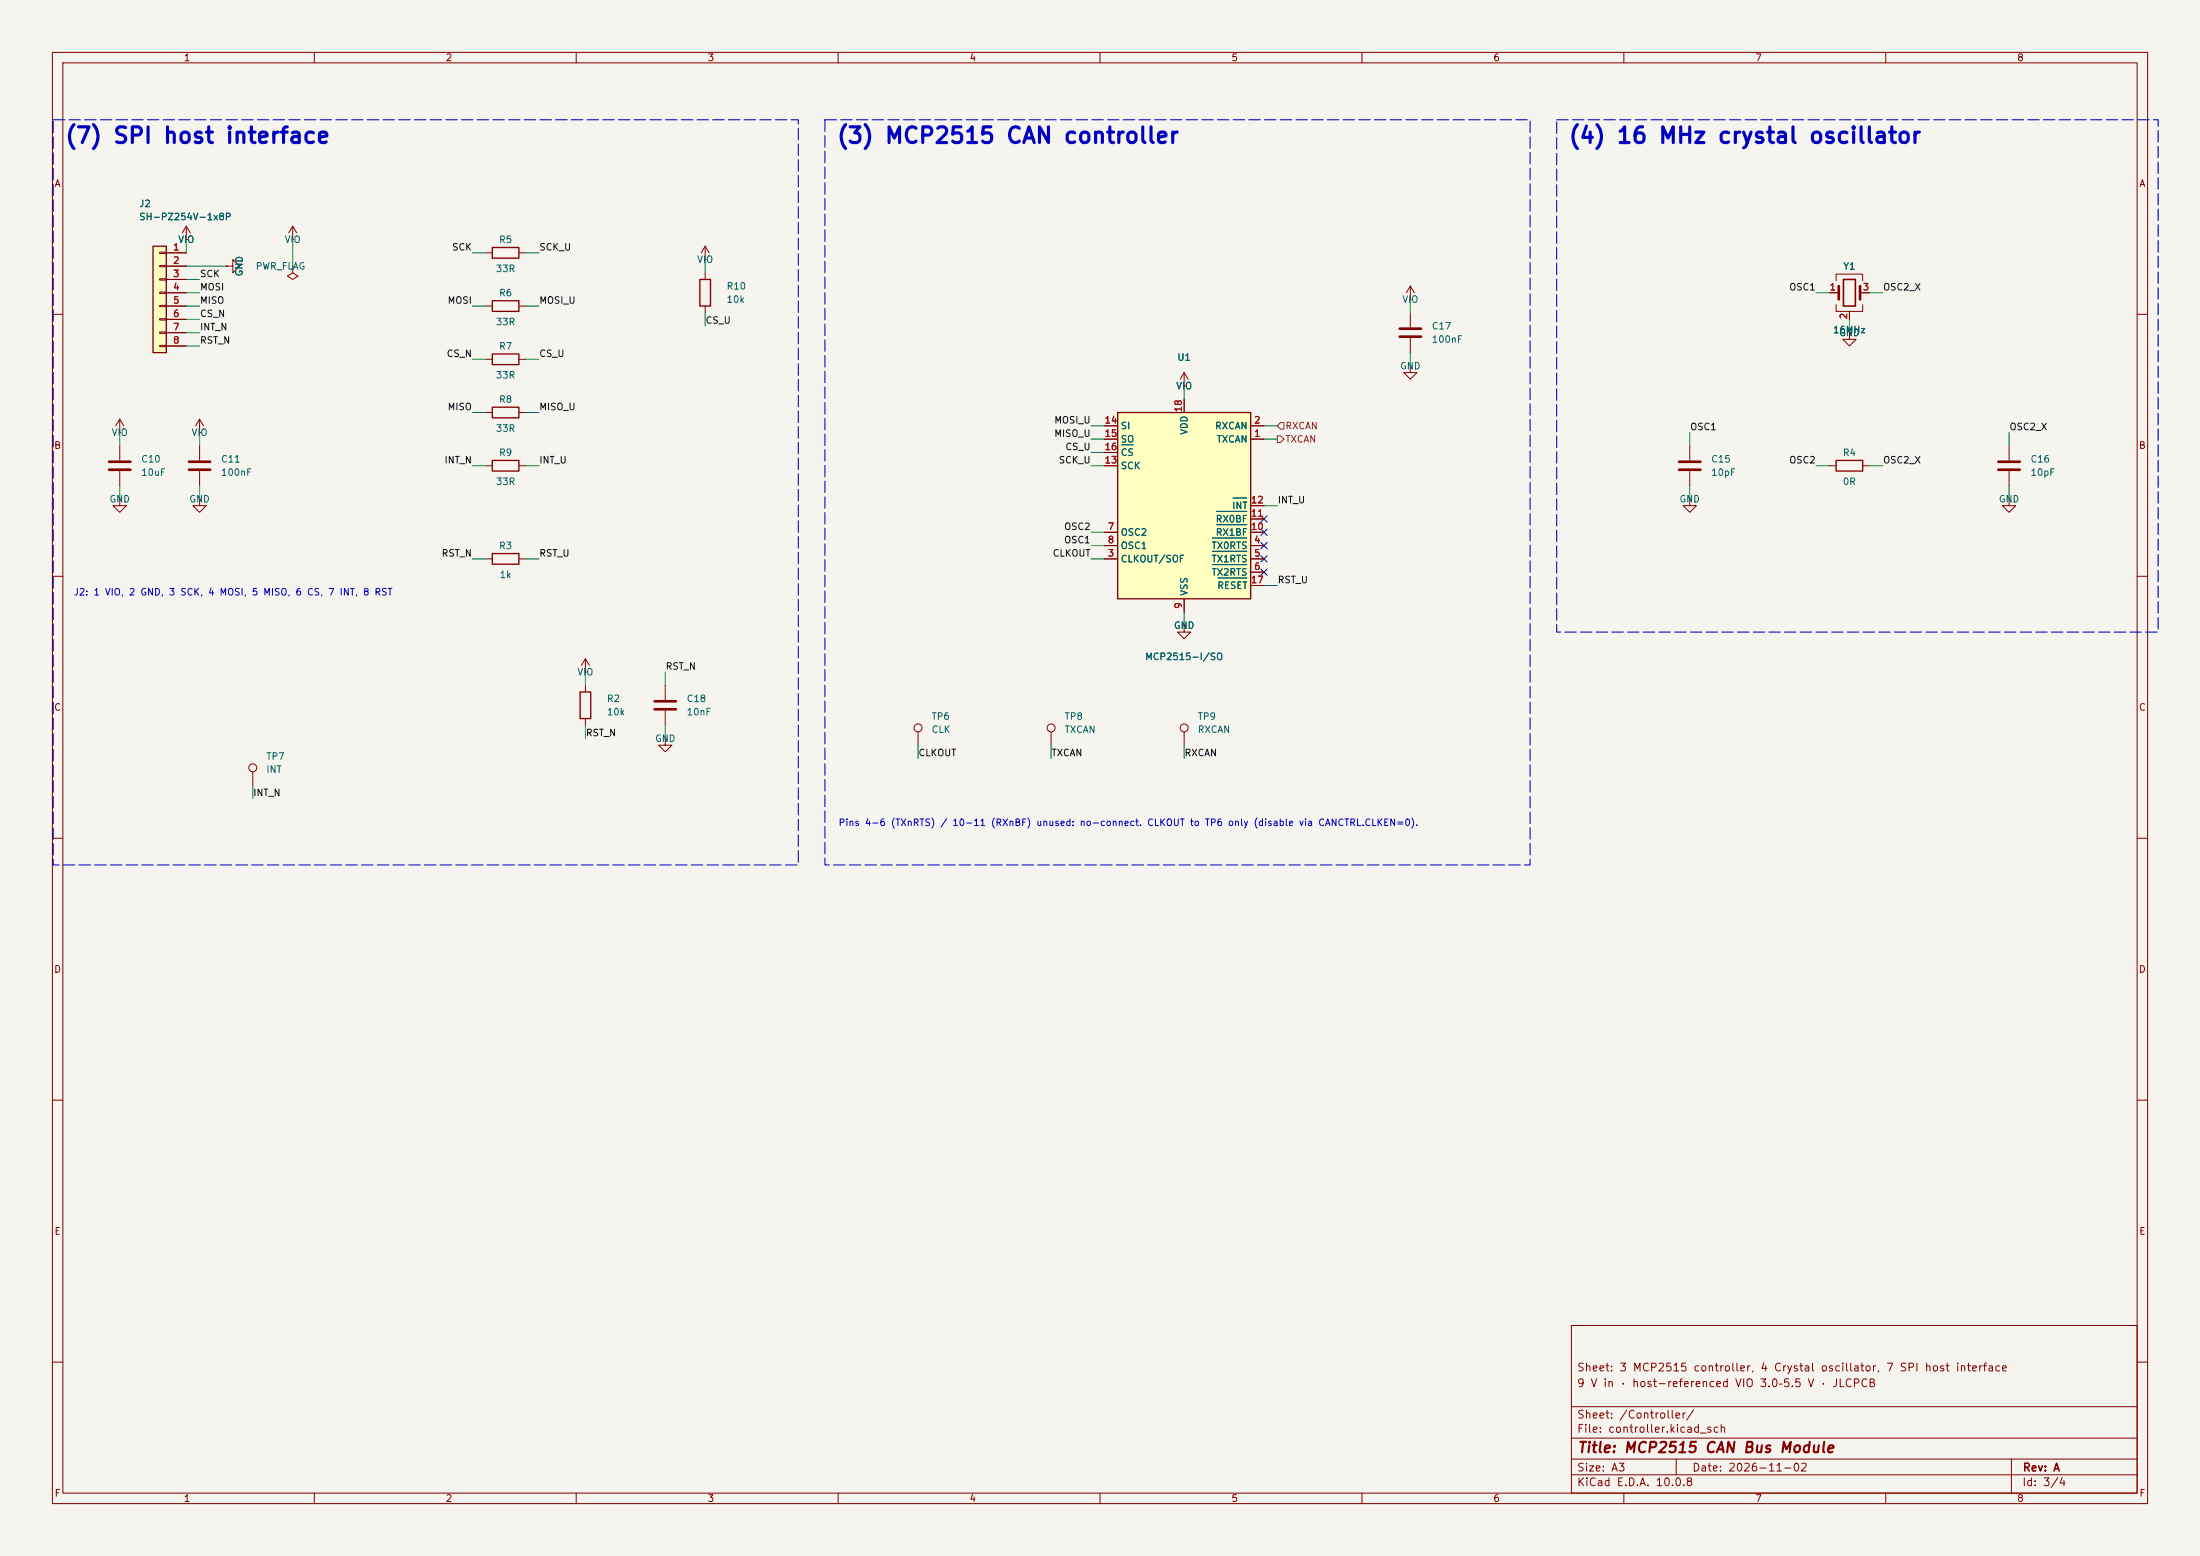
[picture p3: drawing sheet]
<svg xmlns="http://www.w3.org/2000/svg" width="420mm" height="297mm" viewBox="0 0 420 297" stroke-linecap="round" stroke-linejoin="round" font-family="sans-serif">
<path d="M0 0h420v297h-420z" fill="#f5f4ef" stroke="#f5f4ef" stroke-width=".19"/>
<g fill="none" stroke="#840000" stroke-width=".19">
<path d="M10 10h400v277h-400zM12 12h396v273h-396zM60 10v2M110 10v2M160 10v2M210 10v2M260 10v2M310 10v2M360 10v2M10 60h2M226.1 73.7h.1M226.1 71.1l-.8 1.3"/>
<path d="M226.1 71.1l.7 1.3M226.1 71.1v2.6M408 60h2M22.9 85.1v2.8M22.9 89.9v2.8M38.1 85.1v2.8M38.1 89.9v2.8M10 110h2M226.1 119.4v1.3h1.2l-1.2 1.2-1.3-1.2h1.3M226.1 119.4h.1M408 110h2M10 160h2"/>
<path d="M408 160h2M10 210h2M408 210h2M300 253h108v32h-108zM10 260h2M300 278.5h108M300 274.5h108M300 268.5h108M320 278.5v3M384 278.5v6.5M408 260h2M60 285v2"/>
<path d="M110 285v2M160 285v2M210 285v2M260 285v2M300 281.5h108M310 285v2M360 285v2"/>
</g>
<path d="M20.8 88.1h4.1M20.8 89.7h4.1M36.1 88.1h4M36.1 89.7h4" fill="none" stroke="#840000" stroke-width=".51"/>
<path d="M213.4 78.7h25.4v35.6h-25.4z" fill="#ffffc2"/>
<path d="M213.4 78.7h25.4v35.6h-25.4z" fill="none" stroke="#840000" stroke-width=".25"/>
<g fill="none" stroke="#840000" stroke-width=".19">
<path d="M35.6 45.7h.1M35.6 43.2l-.8 1.3M35.6 43.2l.7 1.3M35.6 43.2v2.5M43.2 50.8h1.2v-1.3l1.3 1.3-1.3 1.3v-1.3M43.2 50.8h.1M55.9 50.8v1.3l1 .6-1 .6-1-.6 1-.6M55.9 50.8h.1M269.2 57.2h.1M269.2 54.6l-.7 1.3M269.2 54.6l.8 1.3M269.2 54.6v2.6"/>
<path d="M226.1 76.2v2.5M269.2 69.9v1.2h1.3l-1.3 1.3-1.2-1.3h1.2M269.2 69.9h.1M210.8 83.8h2.6M210.8 81.3h2.6M210.8 88.9h2.6M210.8 86.4h2.6M238.8 83.8h2.5M238.8 81.3h2.5M238.8 99.1h2.5M238.8 96.5h2.5M210.8 106.7h2.6"/>
<path d="M210.8 104.1h2.6M210.8 101.6h2.6M226.1 114.3v2.5M238.8 106.7h2.5M238.8 104.1h2.5M238.8 109.2h2.5M238.8 101.6h2.5M238.8 111.8h2.5"/>
</g>
<path d="M214.1 84.9h2.2M232.2 97.6h5.8M235.4 95.1h2.6M231.4 102.7h6.6M231.4 105.2h6.6M231.4 107.8h6.6M232.2 100.2h5.8M232.5 110.3h5.5" fill="none" stroke="#006464" stroke-width=".19"/>
<path d="M29.2 47h2.5v20.3h-2.5z" fill="#ffffc2"/>
<path d="M29.2 47h2.5v20.3h-2.5zM94 47.2h5.1v2.1h-5.1zM94 57.4h5.1v2h-5.1zM133.6 53.3h2v5.1h-2zM94 67.6h5.1v2h-5.1zM94 77.7h5.1v2.1h-5.1zM94 87.9h5.1v2h-5.1zM350.5 87.9h5.1v2h-5.1zM94 105.7h5.1v2h-5.1zM110.7 132.1h2.1v5.1h-2.1z" fill="none" stroke="#840000" stroke-width=".25"/>
<g fill="none" stroke="#840000" stroke-width=".19">
<path d="M30.5 48.1h1.2v.3h-1.2zM30.5 50.7h1.2v.2h-1.2zM30.5 53.2h1.2v.3h-1.2zM30.5 55.8h1.2v.2h-1.2zM30.5 58.3h1.2v.2h-1.2zM31.7 48.3h3.9M31.7 50.8h3.9M31.7 53.3h3.9M31.7 55.9h3.9M31.7 58.4h3.9M35.6 45.7h.1M43.2 50.8h.1"/>
<path d="M55.9 45.7h.1M55.9 43.2l-.8 1.3M55.9 43.2l.7 1.3M55.9 43.2v2.5M92.7 48.3h1.3M92.7 58.4h1.3M99.1 48.3h1.2M99.1 58.4h1.2M134.6 49.5h.1M134.6 47l-.7 1.3M134.6 47l.8 1.3M134.6 47v2.5"/>
<path d="M134.6 52.1v1.2M134.6 58.4v1.3M269.2 59.7v2.8M349.2 55.9h1.8M350.5 53.6v-1.3h5.1v1.3M350.5 58.2v1.2h5.1v-1.2M353.1 59.4v1.6M355.1 55.9h1.8M30.5 60.8h1.2v.3h-1.2zM30.5 63.4h1.2v.2h-1.2zM30.5 65.9h1.2v.3h-1.2zM31.7 61h3.9"/>
<path d="M31.7 63.5h3.9M31.7 66h3.9M92.7 68.6h1.3M92.7 78.7h1.3M99.1 68.6h1.2M99.1 78.7h1.2M226.1 73.7h.1M226.1 76.2v2.5M269.2 64.5v2.8M353.1 63.5v1.3h1.2l-1.2 1.2-1.3-1.2h1.3M353.1 63.5h.1M22.9 95.3v1.2h1.2l-1.2 1.3-1.3-1.3h1.3"/>
<path d="M22.9 95.3h.1M22.9 82.6h.1M22.9 80l-.8 1.3M22.9 80l.7 1.3M22.9 80v2.6M38.1 82.6h.1M38.1 95.3v1.2h1.3l-1.3 1.3-1.3-1.3h1.3M38.1 95.3h.1M38.1 80l-.8 1.3M38.1 80l.8 1.3M38.1 80v2.6M92.7 88.9h1.3"/>
<path d="M99.1 88.9h1.2M210.8 88.9h2.6M210.8 83.8h2.6M210.8 81.3h2.6M210.8 86.4h2.6M238.8 83.8h2.5M238.8 81.3h2.5M238.8 99.1h2.5M238.8 96.5h2.5M322.6 95.3v1.2h1.2l-1.2 1.3-1.3-1.3h1.3M322.6 95.3h.1M322.6 85.1v2.8"/>
<path d="M322.6 89.9v2.8M349.2 88.9h1.3M355.6 88.9h1.3M383.5 95.3v1.2h1.3l-1.3 1.3-1.2-1.3h1.2M383.5 95.3h.1M383.5 85.1v2.8M383.5 89.9v2.8M92.7 106.7h1.3M99.1 106.7h1.2M210.8 106.7h2.6M210.8 104.1h2.6M210.8 101.6h2.6"/>
<path d="M226.1 119.4h.1M226.1 114.3v2.5M238.8 106.7h2.5M238.8 104.1h2.5M238.8 109.2h2.5M238.8 101.6h2.5M238.8 111.8h2.5M111.8 128.3h.1M111.8 125.7v2.6M111.8 130.8v1.3M111.8 137.2v1.2M111.8 125.7l-.8 1.3"/>
<path d="M111.8 125.7l.7 1.3M127 130.8v2.8M127 135.6v2.8M175.3 139.7v2.5M200.7 139.7v2.5M226.1 139.7v2.5M48.3 147.3v2.6M127 141v1.2h1.3l-1.3 1.3-1.3-1.3h1.3M127 141h.1"/>
<circle cx="175.3" cy="138.9" r=".76"/>
<circle cx="200.7" cy="138.9" r=".76"/>
<circle cx="226.1" cy="138.9" r=".76"/>
<circle cx="48.3" cy="146.6" r=".76"/>
</g>
<path d="M351 54.6v2.6M355.1 54.6v2.6M267.2 62.7h4.1M267.2 64.3h4.1M320.5 88.1h4.1M320.5 89.7h4.1M381.5 88.1h4.1M381.5 89.7h4.1M125 133.9h4M125 135.4h4" fill="none" stroke="#840000" stroke-width=".51"/>
<path d="M351.9 53.3h2.3v5.1h-2.3z" fill="none" stroke="#840000" stroke-width=".3"/>
<path d="M243.8 83.2h.7l.6 .6-.6 .7h-.7zM244.5 80.6h.6v1.3h-.6l-.7-.6z" fill="none" stroke="#725600" stroke-width=".19"/>
<g fill="none" stroke="#009600" stroke-width=".19">
<path d="M35.6 55.9h2.5M35.6 53.3h2.5M35.6 58.4h2.5M35.6 45.7v2.6M35.6 50.8h7.6M55.9 45.7v5.1M90.2 58.4h2.5M90.2 48.3h2.5M100.3 58.4h2.6M100.3 48.3h2.6M134.6 49.5v2.6M134.6 59.7v2.5"/>
<path d="M269.2 57.2v2.5M346.7 55.9h2.5M356.9 55.9h2.5M35.6 61h2.5M35.6 66h2.5M35.6 63.5h2.5M90.2 78.7h2.5M90.2 68.6h2.5M100.3 78.7h2.6M100.3 68.6h2.6M226.1 73.7v2.5M269.2 67.3v2.6"/>
<path d="M353.1 61v2.5M22.9 82.6v2.5M22.9 92.7v2.6M38.1 82.6v2.5M38.1 92.7v2.6M90.2 88.9h2.5M100.3 88.9h2.6M208.3 88.9h2.5M208.3 83.8h2.5M208.3 81.3h2.5M208.3 86.4h2.5M241.3 83.8h2.5"/>
<path d="M241.3 96.5h2.5M241.3 81.3h2.5M322.6 82.6v2.5M322.6 92.7v2.6M346.7 88.9h2.5M356.9 88.9h2.5M383.5 82.6v2.5M383.5 92.7v2.6M90.2 106.7h2.5M100.3 106.7h2.6M208.3 106.7h2.5M208.3 104.1h2.5"/>
<path d="M208.3 101.6h2.5M226.1 116.8v2.6M241.3 111.8h2.5M111.8 128.3v2.5M111.8 138.4v2.6M127 128.3v2.5M127 138.4v2.6M48.3 149.9v2.5M175.3 142.2v2.6M200.7 142.2v2.6M226.1 142.2v2.6"/>
</g>
<path d="M240.7 98.5l1.2 1.2M241.9 98.5l-1.2 1.2M240.7 108.6l1.2 1.2M240.7 106.1l1.2 1.2M240.7 103.5l1.2 1.2M240.7 101l1.2 1.2M241.9 108.6l-1.2 1.2M241.9 106.1l-1.2 1.2M241.9 103.5l-1.2 1.2M241.9 101l-1.2 1.2" fill="none" stroke="#000084" stroke-width=".19"/>
<path d="M10.2 22.9h142.2v142.2h-142.2zM157.5 22.9h134.6v142.2h-134.6zM297.2 22.9h114.8v97.8h-114.8z" fill="none" stroke="#0000c2" stroke-width=".2" stroke-dasharray="2.2 .8"/>
<path d="M214.1 84.9h2.2M232.2 97.6h5.8M235.4 95.1h2.6M231.4 102.7h6.6M231.4 105.2h6.6M231.4 107.8h6.6M232.2 100.2h5.8M232.5 110.3h5.5" fill="none" stroke="#006464" stroke-width=".19"/>
<g font-size="3" fill="#0000c2">
<text x="12.3" y="28.1">(7) SPI host interface</text>
<text x="159.6" y="28.1">(3) MCP2515 CAN controller</text>
<text x="299.3" y="28.1">(4) 16 MHz crystal oscillator</text>
</g>
<text font-size="2" fill="#840000" x="301" y="277.8">Title: MCP2515 CAN Bus Module</text>
<g font-size="1.5" fill="#840000">
<text x="300.9" y="262.1">Sheet: 3 MCP2515 controller, 4 Crystal oscillator, 7 SPI host interface</text>
<text x="300.9" y="265.1">9 V in · host-referenced VIO 3.0–5.5 V · JLCPCB</text>
<text x="300.9" y="273.8">File: controller.kicad_sch</text>
<text x="300.9" y="271.1">Sheet: /Controller/</text>
<text x="300.9" y="281.2">Size: A3</text>
<text x="322.9" y="281.2">Date: 2026-11-02</text>
<text x="386" y="281.2">Rev: A</text>
<text x="300.9" y="284">KiCad E.D.A. 10.0.8</text>
<text x="385.9" y="284">Id: 3/4</text>
</g>
<g font-size="1.3" fill="#840000">
<text x="35" y="12">1</text>
<text x="85" y="12">2</text>
<text x="135" y="12">3</text>
<text x="185" y="12">4</text>
<text x="235" y="12">5</text>
<text x="285" y="12">6</text>
<text x="335" y="12">7</text>
<text x="385" y="12">8</text>
<text x="10.3" y="36">A</text>
<text x="408.3" y="36">A</text>
<text x="10.2" y="86">B</text>
<text x="408.2" y="86">B</text>
<text x="10.2" y="136">C</text>
<text x="408.2" y="136">C</text>
<text x="10.2" y="186">D</text>
<text x="408.2" y="186">D</text>
<text x="10.3" y="236">E</text>
<text x="408.3" y="236">E</text>
<text x="10.3" y="286">F</text>
<text x="35" y="287">1</text>
<text x="85" y="287">2</text>
<text x="135" y="287">3</text>
<text x="185" y="287">4</text>
<text x="235" y="287">5</text>
<text x="285" y="287">6</text>
<text x="335" y="287">7</text>
<text x="385" y="287">8</text>
<text x="408.3" y="286">F</text>
</g>
<g font-size="1.3" fill="#006464">
<text x="26.5" y="39.8">J2</text>
<text x="26.5" y="42.3">SH-PZ254V-1x8P</text>
<text x="33.9" y="46.7">VIO</text>
<text x="54.2" y="46.7">VIO</text>
<text x="95.2" y="46.7">R5</text>
<text x="46.6" y="52.9" transform="rotate(-90 46.6 52.9)">GND</text>
<text x="48.7" y="51.8">PWR_FLAG</text>
<text x="94.5" y="52.2">33R</text>
<text x="133" y="50.5">VIO</text>
<text x="351.8" y="51.8">Y1</text>
<text x="95.2" y="56.9">R6</text>
<text x="138.6" y="55.6">R10</text>
<text x="138.6" y="58.1">10k</text>
<text x="267.6" y="58.1">VIO</text>
<text x="94.5" y="62.4">33R</text>
<text x="273.2" y="63.2">C17</text>
<text x="273.2" y="65.7">100nF</text>
<text x="349.8" y="63.9">16MHz</text>
<text x="351" y="64.5">GND</text>
<text x="95.2" y="67">R7</text>
<text x="224.7" y="69.2">U1</text>
<text x="267.2" y="70.8">GND</text>
<text x="94.5" y="72.6">33R</text>
<text x="95.2" y="77.2">R8</text>
<text x="224.4" y="74.6">VIO</text>
<text x="21.2" y="83.5">VIO</text>
<text x="36.5" y="83.5">VIO</text>
<text x="94.5" y="82.7">33R</text>
<text x="213.8" y="82.2">SI</text>
<text x="227" y="83.1" transform="rotate(-90 227 83.1)">VDD</text>
<text x="231.9" y="82.2">RXCAN</text>
<text x="26.8" y="88.6">C10</text>
<text x="42.1" y="88.6">C11</text>
<text x="95.2" y="87.3">R9</text>
<text x="213.8" y="89.9">SCK</text>
<text x="213.8" y="84.8">SO</text>
<text x="213.8" y="87.3">CS</text>
<text x="232.2" y="84.8">TXCAN</text>
<text x="326.6" y="88.6">C15</text>
<text x="351.7" y="87.3">R4</text>
<text x="387.5" y="88.6">C16</text>
<text x="26.8" y="91.1">10uF</text>
<text x="42.1" y="91.1">100nF</text>
<text x="94.5" y="92.9">33R</text>
<text x="326.6" y="91.1">10pF</text>
<text x="351.7" y="92.9">0R</text>
<text x="387.5" y="91.1">10pF</text>
<text x="20.8" y="96.2">GND</text>
<text x="36" y="96.2">GND</text>
<text x="232" y="100">RX0BF</text>
<text x="235.1" y="97.5">INT</text>
<text x="320.5" y="96.2">GND</text>
<text x="381.5" y="96.2">GND</text>
<text x="95.2" y="105.1">R3</text>
<text x="213.8" y="107.6">CLKOUT/SOF</text>
<text x="213.8" y="102.6">OSC2</text>
<text x="213.8" y="105.1">OSC1</text>
<text x="231.2" y="105.1">TX0RTS</text>
<text x="231.2" y="107.6">TX1RTS</text>
<text x="232" y="102.6">RX1BF</text>
<text x="95.3" y="110.7">1k</text>
<text x="227" y="113.8" transform="rotate(-90 227 113.8)">VSS</text>
<text x="231.2" y="110.2">TX2RTS</text>
<text x="232.3" y="112.7">RESET</text>
<text x="224" y="120.3">GND</text>
<text x="110.1" y="129.2">VIO</text>
<text x="218.5" y="126.3">MCP2515-I/SO</text>
<text x="115.7" y="134.3">R2</text>
<text x="115.7" y="136.9">10k</text>
<text x="131" y="134.3">C18</text>
<text x="131" y="136.9">10nF</text>
<text x="177.7" y="137.7">TP6</text>
<text x="203.1" y="137.7">TP8</text>
<text x="228.5" y="137.7">TP9</text>
<text x="124.9" y="141.9">GND</text>
<text x="177.7" y="140.2">CLK</text>
<text x="203.1" y="140.2">TXCAN</text>
<text x="228.5" y="140.2">RXCAN</text>
<text x="50.7" y="145.3">TP7</text>
<text x="50.7" y="147.8">INT</text>
</g>
<g font-size="1.3" fill="#a90000">
<text x="32.9" y="48.1">1</text>
<text x="32.9" y="50.7">2</text>
<text x="32.9" y="53.2">3</text>
<text x="32.9" y="55.7">4</text>
<text x="32.9" y="58.3">5</text>
<text x="349.2" y="55.7">1</text>
<text x="355.5" y="55.7">3</text>
<text x="32.9" y="60.8">6</text>
<text x="32.9" y="63.4">7</text>
<text x="32.9" y="65.9">8</text>
<text x="352.9" y="61.1" transform="rotate(-90 352.9 61.1)">2</text>
<text x="210.8" y="81.1">14</text>
<text x="210.8" y="83.7">15</text>
<text x="225.9" y="78.8" transform="rotate(-90 225.9 78.8)">18</text>
<text x="239.3" y="83.7">1</text>
<text x="239.3" y="81.1">2</text>
<text x="210.8" y="88.8">13</text>
<text x="210.8" y="86.2">16</text>
<text x="211.4" y="101.5">7</text>
<text x="238.7" y="101.5">10</text>
<text x="238.7" y="98.9">11</text>
<text x="238.7" y="96.4">12</text>
<text x="211.4" y="106.5">3</text>
<text x="211.4" y="104">8</text>
<text x="239.3" y="104">4</text>
<text x="239.3" y="106.5">5</text>
<text x="238.7" y="111.6">17</text>
<text x="239.3" y="109.1">6</text>
<text x="225.9" y="116.3" transform="rotate(-90 225.9 116.3)">9</text>
</g>
<g font-size="1.3" fill="#0f0f0f">
<text x="38.1" y="53.2">SCK</text>
<text x="86.2" y="48.1">SCK</text>
<text x="102.8" y="48.1">SCK_U</text>
<text x="38.1" y="58.3">MISO</text>
<text x="38.1" y="55.8">MOSI</text>
<text x="85.3" y="58.3">MOSI</text>
<text x="102.8" y="58.3">MOSI_U</text>
<text x="341.5" y="55.8">OSC1</text>
<text x="359.4" y="55.8">OSC2_X</text>
<text x="38.1" y="65.9">RST_N</text>
<text x="38.1" y="63.4">INT_N</text>
<text x="38.1" y="60.8">CS_N</text>
<text x="134.6" y="62.1">CS_U</text>
<text x="85.2" y="68.5">CS_N</text>
<text x="102.8" y="68.5">CS_U</text>
<text x="85.3" y="78.6">MISO</text>
<text x="102.8" y="78.6">MISO_U</text>
<text x="201.2" y="83.7">MISO_U</text>
<text x="201.2" y="81.2">MOSI_U</text>
<text x="322.6" y="82.4">OSC1</text>
<text x="383.5" y="82.4">OSC2_X</text>
<text x="84.7" y="88.8">INT_N</text>
<text x="102.8" y="88.8">INT_U</text>
<text x="202" y="88.8">SCK_U</text>
<text x="203.3" y="86.2">CS_U</text>
<text x="341.5" y="88.8">OSC2</text>
<text x="359.4" y="88.8">OSC2_X</text>
<text x="203" y="101.5">OSC2</text>
<text x="243.8" y="96.4">INT_U</text>
<text x="84.2" y="106.6">RST_N</text>
<text x="102.8" y="106.6">RST_U</text>
<text x="200.9" y="106.6">CLKOUT</text>
<text x="203" y="104">OSC1</text>
<text x="243.8" y="111.6">RST_U</text>
<text x="127" y="128.1">RST_N</text>
<text x="111.7" y="140.8">RST_N</text>
<text x="175.2" y="144.7">CLKOUT</text>
<text x="200.6" y="144.7">TXCAN</text>
<text x="226" y="144.7">RXCAN</text>
<text x="48.2" y="152.3">INT_N</text>
</g>
<g font-size="1.3" fill="#725600">
<text x="245.3" y="82.2">RXCAN</text>
<text x="245.3" y="84.8">TXCAN</text>
</g>
<g font-size="1.3" fill="#0000c2">
<text x="14" y="114">J2: 1 VIO, 2 GND, 3 SCK, 4 MOSI, 5 MISO, 6 CS, 7 INT, 8 RST</text>
<text x="160" y="158">Pins 4-6 (TXnRTS) / 10-11 (RXnBF) unused: no-connect. CLKOUT to TP6 only (disable via CANCTRL.CLKEN=0).</text>
</g>
</svg>
